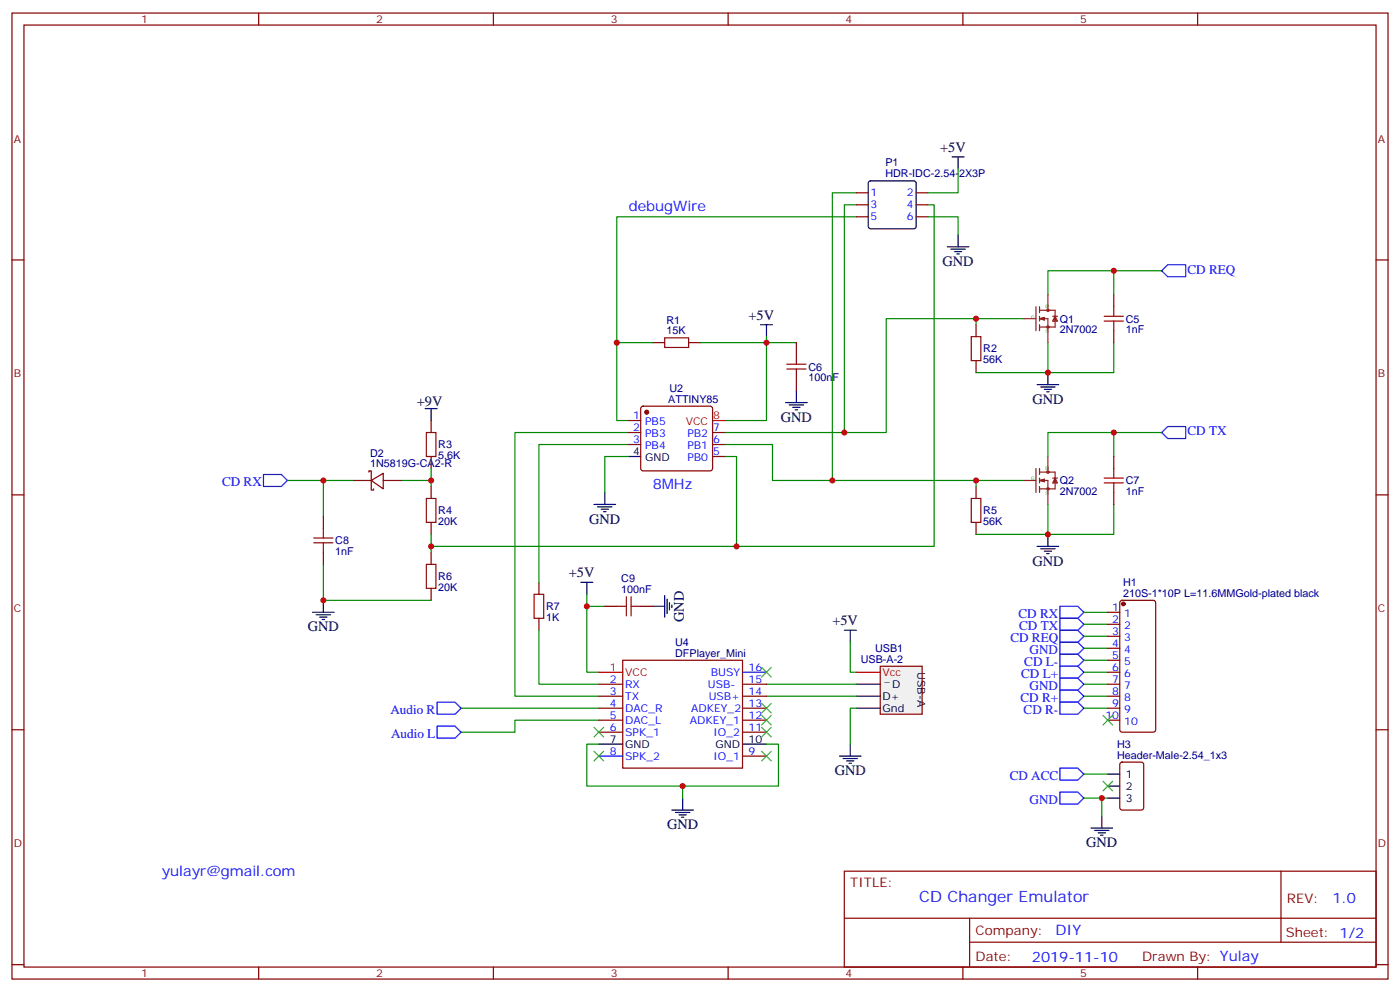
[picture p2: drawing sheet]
<svg xmlns="http://www.w3.org/2000/svg" width="412mm" height="292mm" viewBox="0 0 412 292" stroke-linecap="round" stroke-linejoin="round" font-family="sans-serif">
<g fill="none" stroke="#870000" stroke-width=".35">
<path d="M3.5 3.8h405.4v284.4h-405.4zM7.1 7.4h398.2v277.3h-398.2zM76.2 3.8v3.6M145.3 3.8v3.6M214.5 3.8v3.6M283.6 3.8v3.6M352.8 3.8v3.6M3.5 76.5h3.6M405.3 76.5h3.6M287.5 95.6v3.5M287.5 106.2v3.5M127 123.8v3.5"/>
<path d="M127 134.4v3.5M3.5 145.7h3.6M127 143.2v3.5M127 153.8v3.5M287.5 143.2v3.5M287.5 153.8v3.5M405.3 145.7h3.6M127 162.6v3.5M127 173.2v3.5M158.7 171.4v3.5M158.7 182v3.5M3.5 214.8h3.6"/>
<path d="M405.3 214.8h3.6M248.7 256.4h156.6v28.3h-156.6zM377.3 256.5v20.8M248.7 270.3h156.5M285.6 277.3h119.6M285.6 270.3v14.1M3.5 284h3.6M76.2 284.7v3.5M145.3 284.7v3.5M214.5 284.7v3.5M283.6 284.7v3.5M352.8 284.7v3.5"/>
<path d="M405.3 284h3.6"/>
</g>
<path d="M286.1 99.1h2.8v7.1h-2.8zM125.6 127.3h2.8v7.1h-2.8zM125.6 146.7h2.8v7.1h-2.8zM286.1 146.7h2.8v7.1h-2.8zM125.6 166.1h2.8v7.1h-2.8zM157.3 174.9h2.9v7.1h-2.9z" fill="none" stroke="#a10000" stroke-width=".35"/>
<g fill="none" stroke="#8c2424" stroke-width=".35">
<path d="M301.6 93.8h3.6M305.2 90.3v7M306.2 91.3h4.6v2.5M306.2 93.8h2.5v7.1M306.2 90.3v1.7M306.2 93.1v1.4M306.2 95.6v1.7M306.2 93.8l1.4 .4M306.9 93.8l.7 .4M307.6 93.5v.7M307.6 93.5l-1.4 .3M307.6 93.5l-1 .3 1 .4"/>
<path d="M308.7 86.7v4.6M310.1 93.1h1.4M310.8 94.2v2.1h-4.6M310.8 93.1l.7 1.4h-1.4zM310.8 93.8l.3 .7M310.8 93.8l-.4 .7M310.8 93.8l.3 .4M310.8 93.8l-.4 .4M305.2 137.9v7.1M306.2 139h4.6v2.4M306.2 137.9v1.8M308.7 134.4v4.6"/>
<path d="M301.6 141.4h3.6M306.2 141.4h2.5v7.1M306.2 140.7v1.4M306.2 143.2v1.8M306.2 141.4l1.4 .4M306.9 141.4l.7 .4M307.6 141.1l-1.4 .3M307.6 141.1v.7M307.6 141.1l-1 .3 1 .4M310.1 140.7h1.4M310.8 141.8v2.1h-4.6M310.8 140.7l.7 1.4h-1.4z"/>
<path d="M310.8 141.4l.3 .7M310.8 141.4l-.4 .7M310.8 141.4l.3 .4M310.8 141.4l-.4 .4"/>
<circle cx="308.7" cy="96.3" r=".35"/>
<circle cx="308.7" cy="91.3" r=".35"/>
<circle cx="308.7" cy="139" r=".35"/>
<circle cx="308.7" cy="143.9" r=".35"/>
</g>
<g fill="none" stroke="#008700" stroke-width=".35">
<path d="M328.1 79.7h14.1M225.8 99.1v24.7h-12.4M287.5 93.8h-26.4v33.5h-47.7M301.6 93.8h-14.1v1.8M308.7 86.7v-7h19.4v7M308.7 100.9v8.8h19.4v-8.8M127 137.9v3.5h-8.8M185.2 130.8h-26.5v40.6M185.2 127.3h-33.5v77.6h24.7M213.4 130.8h14.1v10.6h60M308.7 134.4v-7.1h19.4v7.1M328.1 127.3h14.1"/>
<path d="M84.7 141.4h19.4M127 157.3v5.3M301.6 141.4h-14.1v1.8M95.2 166.1v10.6M172.9 174.9v23h3.5M158.7 185.5v15.9h17.7M176.4 219h-3.5v12.4h56.4v-12.4h-3.5M201.1 231.4v3.5"/>
</g>
<g fill="none" stroke="#000" stroke-width=".35">
<path d="M224 95.6h3.5M225.8 95.6v3.5M305.5 113.2h6.4M306.6 113.9h4.2M307.6 114.6h2.1M308.3 115.3h.7M308.7 109.7v3.5M125.2 120.3h3.6M127 120.3v3.5M175 148.5h6.3M176 149.2h4.3M177.1 149.9h2.1"/>
<path d="M177.8 150.6h.7M178.2 145v3.5M308.7 157.3v3.5M95.2 176.7v3.5M171.1 171.4h3.5M172.9 171.4v3.5M305.5 160.8h6.4M306.6 161.5h4.2M307.6 162.2h2.1M308.3 162.9h.7M92.1 180.2h6.3M93.1 180.9h4.3"/>
<path d="M94.2 181.6h2.1M94.9 182.4h.7M197.9 238.4h6.4M199 239.1h4.2M200 239.9h2.1M201.1 234.9v3.5M200.7 240.6h.7"/>
</g>
<path d="M342.2 79.7l1.8-1.8h5.2v3.6h-5.2zM77.6 139.7h5.3l1.8 1.7-1.8 1.8h-5.3zM342.2 127.3l1.8-1.7h5.2v3.5h-5.2z" fill="none" stroke="#00f" stroke-width=".35"/>
<path d="M259.3 196.1h12.3v14.1h-12.3z" fill="#f0f0f0" stroke="#870000" stroke-width=".35"/>
<path d="M209.9 123.8h3.5M176.4 197.9h7M252.2 197.9h7.1" fill="none" stroke="#f00" stroke-width=".35"/>
<g fill="none" stroke="#000" stroke-width=".35">
<path d="M256 53.4l.5-.2h12.7l.5 .2 .2 .5v12.7l-.3 .5-.4 .2h-12.7l-.5-.2-.2-.5v-12.7zM280.5 46.2h3.5M282.2 46.2v3.5M279 72.6h6.4M280.1 73.3h4.2M281.2 74h2.1M281.9 74.8h.7M282.2 69.1v3.5M231.4 118.5h6.4M232.5 119.2h4.2M233.5 119.9h2.2M234.6 115v3.5"/>
<path d="M185.2 134.4h3.5M234.2 120.6h.7M192.3 178.5h3.5M195.8 175.3v6.3M196.5 176.4v4.2M197.2 177.4v2.1M197.9 178.1v.7M248.7 185.5h3.5M250.5 185.5v3.6M176.4 219h7M218.7 219h7.1M250.5 219v3.6"/>
<path d="M252.2 201.4h7.1M252.2 204.9h7.1M252.2 208.5h7.1M247.3 222.6h6.3M248.4 223.3h4.2M249.4 224h2.1M250.1 224.7h.7M326.3 234.9h3.5M326.3 227.9h3.5M326.3 231.4h3.5M321.4 243.7h6.3M322.4 244.4h4.3"/>
<path d="M323.5 245.1h2.1M324.2 245.9h.7M324.6 240.2v3.5"/>
</g>
<g fill="none" stroke="#008700" stroke-width=".35">
<path d="M252.2 56.8h-7v84.6M282.2 49.7v7.1h-8.8M252.2 60.3h-3.5v67M252.2 63.8h-70.5v37.1M273.4 60.3h1.8v100.5h-58.2M273.4 63.8h8.8v5.3M192.3 100.9h-10.6v22.9h3.5M206.4 100.9h28.2M287.5 109.7h21.2M185.2 134.4h-7v10.6M213.4 134.4h3.6v26.4h-90M95.2 141.4v10.6"/>
<path d="M127 141.4v1.8M308.7 148.5v8.8M328.1 148.5v8.8h-40.6M95.2 176.7h31.8M172.9 178.5h5.3M250.5 189.1v8.8h1.7M319.3 180.2h7M319.3 183.8h7M319.3 187.3h7M319.3 190.8h7M319.3 197.9h7M319.3 194.3h7"/>
<path d="M135.8 208.5h40.6M176.4 212h-24.7v3.5h-15.9M225.8 204.9h26.4M225.8 201.4h26.4M252.2 208.5h-1.7v10.5M319.3 204.9h7M319.3 201.4h7M319.3 208.5h7M319.3 234.9h7M319.3 227.9h7M324.6 234.9v5.3"/>
</g>
<g fill="none" stroke="#00f" stroke-width=".35">
<path d="M312.2 178.5h5.3l1.8 1.7-1.8 1.8h-5.3zM218.7 197.9h7.1M312.2 182h5.3l1.8 1.8-1.8 1.7h-5.3zM312.2 185.5h5.3l1.8 1.8-1.8 1.8h-5.3zM312.2 189.1h5.3l1.8 1.7-1.8 1.8h-5.3zM312.2 196.1h5.3l1.8 1.8-1.8 1.7h-5.3zM312.2 192.6h5.3l1.8 1.7-1.8 1.8h-5.3zM312.2 199.6h5.3l1.8 1.8-1.8 1.8h-5.3zM128.8 206.7h5.3l1.7 1.8-1.7 1.7h-5.3zM128.8 213.7h5.3l1.7 1.8-1.7 1.8h-5.3zM312.2 203.2h5.3l1.8 1.7-1.8 1.8h-5.3zM312.2 206.7h5.3l1.8 1.8-1.8 1.7h-5.3z"/>
<path d="M176.4 222.6h7M312.2 226.1h5.3l1.8 1.8-1.8 1.7h-5.3zM312.2 233.2h5.3l1.8 1.7-1.8 1.8h-5.3z"/>
</g>
<g fill="none" stroke="#a10000" stroke-width=".35">
<path d="M195.8 99.4h7v2.9h-7zM325.3 94.5h5.6M325.3 93.1h5.6M328.1 90.3v2.8M328.1 94.5v2.8M231.8 108.6h5.6M231.8 107.2h5.6M234.6 104.4v2.8M234.6 108.6v2.8M328.1 137.9v2.8M92.4 159.8h5.7M92.4 158.4h5.7"/>
<path d="M95.2 155.5v2.9M95.2 159.8v2.8M325.3 142.1h5.6M325.3 140.7h5.6M328.1 142.1v2.9M181.7 178.5h2.8M184.5 175.6v5.7M185.9 175.6v5.7M185.9 178.5h2.8"/>
</g>
<g fill="none" stroke="#870000" stroke-width=".35">
<path d="M252.2 56.8h3.6M269.9 56.8h3.5M252.2 60.3h3.6M252.2 63.8h3.6M269.9 60.3h3.5M269.9 63.8h3.5M328.1 86.7v3.6M328.1 97.3v3.6M189 119.8l.4-.2h19.8l.5 .2 .2 .5v17.6l-.2 .5-.5 .2h-19.8l-.5-.2-.2-.5v-17.6zM192.3 100.9h3.5M202.8 100.9h3.6M234.6 100.9v3.5"/>
<path d="M234.6 111.4v3.6M108.7 139v-.4h.7v5.7h.7v-.4M185.2 127.3h3.5M185.2 130.8h3.5M185.2 123.8h3.5M209.9 127.3h3.5M209.9 130.8h3.5M209.9 134.4h3.5M328.1 134.4v3.5M95.2 152v3.5M104.1 141.4h5.3M109.4 141.4l3.5-2.1v4.6z"/>
<path d="M112.9 141.4h5.3M328.1 145v3.5M95.2 162.6v3.5M178.2 178.5h3.5M188.7 178.5h3.6M330.1 176.9l.5-.2h9.1l.7 .4v37.7l-.4 .7h-9.4l-.7-.5-.1-37.6zM183.4 194.3h35.3v31.8h-35.3zM326.3 180.2h3.5M326.3 183.8h3.5M326.3 187.3h3.5M326.3 190.8h3.5M326.3 194.3h3.5"/>
<path d="M326.3 197.9h3.5M176.4 201.4h7M176.4 204.9h7M176.4 208.5h7M176.4 212h7M176.4 215.5h7M218.7 201.4h7.1M218.7 204.9h7.1M218.7 208.5h7.1M218.7 212h7.1M218.7 215.5h7.1M326.3 201.4h3.5"/>
<path d="M326.3 204.9h3.5M326.3 208.5h3.5M326.3 212h3.5M218.7 222.6h7.1M330.1 224.5l.5-.2h5.6l.6 .5 .1 12.9-.5 .7h-5.8l-.7-.4-.1-13z"/>
</g>
<g fill="none" stroke="#3c3" stroke-width=".35">
<path d="M224.4 196.5l2.8 2.8M227.2 196.5l-2.8 2.8M175 214.1l2.8 2.8M177.8 214.1l-2.8 2.8M224.4 207l2.8 2.9M224.4 210.6l2.8 2.8M224.4 214.1l2.8 2.8M227.2 207l-2.8 2.9M227.2 210.6l-2.8 2.8M227.2 214.1l-2.8 2.8M324.9 210.6l2.8 2.8M327.7 210.6l-2.8 2.8"/>
<path d="M175 221.2l2.8 2.8M177.8 221.2l-2.8 2.8M224.4 221.2l2.8 2.8M227.2 221.2l-2.8 2.8M324.9 230l2.8 2.8M327.7 230l-2.8 2.8"/>
</g>
<g fill="#870000" stroke="#870000" stroke-width=".35">
<circle cx="330.9" cy="177.8" r=".53"/>
<circle cx="190.5" cy="121.3" r=".53"/>
</g>
<g fill="#c00">
<circle cx="217" cy="160.8" r=".88"/>
<circle cx="324.6" cy="234.9" r=".88"/>
<circle cx="181.7" cy="100.9" r=".88"/>
<circle cx="245.2" cy="141.4" r=".88"/>
<circle cx="127" cy="141.4" r=".88"/>
<circle cx="95.3" cy="176.7" r=".88"/>
<circle cx="308.7" cy="109.7" r=".88"/>
<circle cx="225.8" cy="100.9" r=".88"/>
<circle cx="127" cy="160.8" r=".88"/>
<circle cx="287.5" cy="141.4" r=".88"/>
<circle cx="328.1" cy="127.3" r=".88"/>
<circle cx="328.1" cy="79.7" r=".88"/>
<circle cx="287.5" cy="93.8" r=".88"/>
<circle cx="201.1" cy="231.4" r=".88"/>
<circle cx="172.9" cy="178.5" r=".88"/>
<circle cx="308.7" cy="157.3" r=".88"/>
<circle cx="95.3" cy="141.4" r=".88"/>
<circle cx="248.7" cy="127.3" r=".88"/>
</g>
<text font-size="4.6" fill="#00f" x="270.8" y="265.5">CD Changer Emulator</text>
<g font-size="4.2">
<text x="276.9" y="44.7">+5V</text>
<text x="277.6" y="78.3">GND</text>
<text x="220.5" y="94.1">+5V</text>
<text x="122.8" y="119.6">+9V</text>
<text x="304.1" y="118.9">GND</text>
<text x="230" y="124.1">GND</text>
<text x="173.6" y="154.1">GND</text>
<text x="304.1" y="166.5">GND</text>
<text x="167.6" y="169.9">+5V</text>
<text x="90.7" y="185.9">GND</text>
<text x="201.4" y="183.1" transform="rotate(-90 201.4 183.1)">GND</text>
<text x="245.2" y="184">+5V</text>
<text x="245.9" y="228.2">GND</text>
<text x="196.5" y="244.1">GND</text>
<text x="320" y="249.4">GND</text>
</g>
<g font-size="4.2" fill="#00f">
<text x="185.2" y="62.1">debugWire</text>
<text x="192.3" y="143.9">8MHz</text>
<text x="47.6" y="257.8">yulayr@gmail.com</text>
<text x="392.5" y="265.7">1.0</text>
<text x="310.9" y="275.3">DIY</text>
<text x="304" y="283.1">2019-11-10</text>
</g>
<g font-size="3.9" fill="#00f">
<text x="349.8" y="80.5">CD REQ</text>
<text x="349.8" y="128.2">CD TX</text>
<text x="65.4" y="143.2">CD RX</text>
<text x="300" y="182">CD RX</text>
<text x="300.2" y="185.5">CD TX</text>
<text x="297.6" y="189.1">CD REQ</text>
<text x="301.7" y="196.1">CD L-</text>
<text x="303.3" y="192.6">GND</text>
<text x="300.8" y="199.6">CD L+</text>
<text x="303.3" y="203.2">GND</text>
<text x="300.6" y="206.7">CD R+</text>
<text x="115" y="210.2">Audio R</text>
<text x="301.5" y="210.2">CD R-</text>
<text x="115.2" y="217.3">Audio L</text>
<text x="297.4" y="229.6">CD ACC</text>
<text x="303.3" y="236.7">GND</text>
</g>
<g font-size="3.9" fill="#800">
<text x="250.5" y="261">TITLE:</text>
<text x="379.1" y="265.7">REV:</text>
<text x="287.4" y="275.2">Company:</text>
<text x="378.7" y="275.8">Sheet: 1/2</text>
<text x="287.4" y="282.9">Date:</text>
<text x="336.4" y="283">Drawn By: Yulay</text>
</g>
<g font-size="3.2" fill="#800">
<text x="41.6" y="6.8">1</text>
<text x="110.8" y="6.8">2</text>
<text x="179.9" y="6.8">3</text>
<text x="249.1" y="6.8">4</text>
<text x="318.2" y="6.8">5</text>
<text x="4.1" y="41.9">A</text>
<text x="405.9" y="41.9">A</text>
<text x="4.1" y="111.1">B</text>
<text x="405.9" y="111.1">B</text>
<text x="4.1" y="180.2">C</text>
<text x="405.9" y="180.2">C</text>
<text x="4.1" y="249.4">D</text>
<text x="405.9" y="249.4">D</text>
<text x="41.6" y="287.7">1</text>
<text x="110.8" y="287.7">2</text>
<text x="179.9" y="287.7">3</text>
<text x="249.1" y="287.7">4</text>
<text x="318.2" y="287.7">5</text>
</g>
<g font-size="3.2" fill="#000080">
<text x="260.8" y="52.2">HDR-IDC-2.54-2X3P</text>
<text x="260.8" y="49">P1</text>
<text x="196.3" y="95.3">R1</text>
<text x="312.2" y="94.9">Q1</text>
<text x="331.6" y="95">C5</text>
<text x="196.3" y="98.4">15K</text>
<text x="312.2" y="98.2">2N7002</text>
<text x="331.6" y="98.1">1nF</text>
<text x="289.6" y="107">56K</text>
<text x="289.6" y="103.8">R2</text>
<text x="238.1" y="112.2">100nF</text>
<text x="238.1" y="109.1">C6</text>
<text x="196.8" y="118.5">ATTINY85</text>
<text x="197.2" y="115.3">U2</text>
<text x="129.1" y="132">R3</text>
<text x="109" y="137.5">1N5819G-CA2-R</text>
<text x="109" y="134.4">D2</text>
<text x="129.1" y="135.2">5.6K</text>
<text x="312.2" y="142.6">Q2</text>
<text x="331.6" y="142.6">C7</text>
<text x="312.2" y="145.8">2N7002</text>
<text x="331.6" y="145.7">1nF</text>
<text x="129.1" y="154.6">20K</text>
<text x="129.1" y="151.4">R4</text>
<text x="289.6" y="154.6">56K</text>
<text x="289.6" y="151.4">R5</text>
<text x="98.8" y="160.2">C8</text>
<text x="98.8" y="163.4">1nF</text>
<text x="129.1" y="170.8">R6</text>
<text x="183" y="171.4">C9</text>
<text x="330.8" y="172.5">H1</text>
<text x="129.1" y="174">20K</text>
<text x="160.9" y="179.6">R7</text>
<text x="183" y="174.6">100nF</text>
<text x="330.8" y="175.6">210S-1*10P L=11.6MMGold-plated black</text>
<text x="160.9" y="182.8">1K</text>
<text x="198.9" y="190.1">U4</text>
<text x="257.8" y="191.9">USB1</text>
<text x="198.9" y="193.3">DFPlayer_Mini</text>
<text x="253.6" y="195.1">USB-A-2</text>
<text x="329.1" y="220.1">H3</text>
<text x="329.1" y="223.3">Header-Male-2.54_1x3</text>
</g>
<g font-size="3.2" fill="#00f">
<text x="256.5" y="57.8">1</text>
<text x="267.2" y="57.8">2</text>
<text x="256.5" y="61.3">3</text>
<text x="256.5" y="64.9">5</text>
<text x="267.2" y="61.3">4</text>
<text x="267.2" y="64.9">6</text>
<text x="186.5" y="123.4">1</text>
<text x="190" y="125.2">PB5</text>
<text x="186.5" y="130.5">3</text>
<text x="186.5" y="127">2</text>
<text x="190" y="128.7">PB3</text>
<text x="202.5" y="128.7">PB2</text>
<text x="210.1" y="127">7</text>
<text x="210.1" y="130.5">6</text>
<text x="190" y="132.3">PB4</text>
<text x="202.5" y="132.3">PB1</text>
<text x="202.5" y="135.8">PB0</text>
<text x="210.1" y="134">5</text>
<text x="327.7" y="179.9">1</text>
<text x="327.7" y="183.4">2</text>
<text x="331.2" y="181.6">1</text>
<text x="331.2" y="185.2">2</text>
<text x="327.7" y="186.9">3</text>
<text x="327.7" y="190.5">4</text>
<text x="331.2" y="188.7">3</text>
<text x="220.5" y="197.5">16</text>
<text x="327.7" y="194">5</text>
<text x="327.7" y="197.5">6</text>
<text x="331.2" y="192.2">4</text>
<text x="331.2" y="195.8">5</text>
<text x="179.7" y="201">2</text>
<text x="184.1" y="202.5">RX</text>
<text x="208.5" y="202.5">USB-</text>
<text x="209.4" y="198.9">BUSY</text>
<text x="220.5" y="201">15</text>
<text x="327.7" y="201">7</text>
<text x="331.2" y="199.3">6</text>
<text x="331.2" y="202.8">7</text>
<text x="179.7" y="204.6">3</text>
<text x="179.7" y="208.1">4</text>
<text x="184.1" y="206">TX</text>
<text x="184.1" y="209.5">DAC_R</text>
<text x="203.6" y="209.5">ADKEY_2</text>
<text x="208.8" y="206">USB+</text>
<text x="220.5" y="208.1">13</text>
<text x="220.5" y="204.6">14</text>
<text x="327.7" y="204.6">8</text>
<text x="327.7" y="208.1">9</text>
<text x="331.2" y="206.3">8</text>
<text x="331.2" y="209.9">9</text>
<text x="179.7" y="211.6">5</text>
<text x="179.7" y="215.2">6</text>
<text x="184.1" y="213">DAC_L</text>
<text x="203.2" y="213">ADKEY_1</text>
<text x="220.5" y="215.2">11</text>
<text x="220.5" y="211.6">12</text>
<text x="325.6" y="211.6">10</text>
<text x="331.2" y="213.4">10</text>
<text x="184.1" y="216.6">SPK_1</text>
<text x="210.2" y="216.6">IO_2</text>
<text x="179.7" y="222.2">8</text>
<text x="184.1" y="223.6">SPK_2</text>
<text x="210.2" y="223.6">IO_1</text>
<text x="220.5" y="222.2">9</text>
</g>
<g font-size="3.2" fill="#f00">
<text x="202" y="125.2">VCC</text>
<text x="210.1" y="123.4">8</text>
<text x="179.7" y="197.5">1</text>
<text x="184.1" y="198.9">VCC</text>
<text x="260" y="198.9">Vcc</text>
</g>
<g font-size="3.2">
<text x="186.5" y="134">4</text>
<text x="190" y="135.8">GND</text>
<text x="270.2" y="197.9" transform="rotate(90 270.2 197.9)">USB-A</text>
<text x="262.8" y="202.5">D</text>
<text x="260" y="206">D+</text>
<text x="260" y="209.5">Gnd</text>
<text x="179.7" y="218.7">7</text>
<text x="184.1" y="220.1">GND</text>
<text x="210.7" y="220.1">GND</text>
<text x="220.5" y="218.7">10</text>
<text x="331.6" y="228.9">1</text>
<text x="331.6" y="232.4">2</text>
<text x="331.6" y="236">3</text>
</g>
<text font-size="2.5" x="260.5" y="200.8">_</text>
<g font-size="1.4" fill="#238d23">
<text x="303.7" y="93.8">G</text>
<text x="308" y="90.6">D</text>
<text x="308" y="98">S</text>
<text x="303.7" y="141.4">G</text>
<text x="308" y="138.3">D</text>
<text x="308" y="145.7">S</text>
</g>
</svg>
